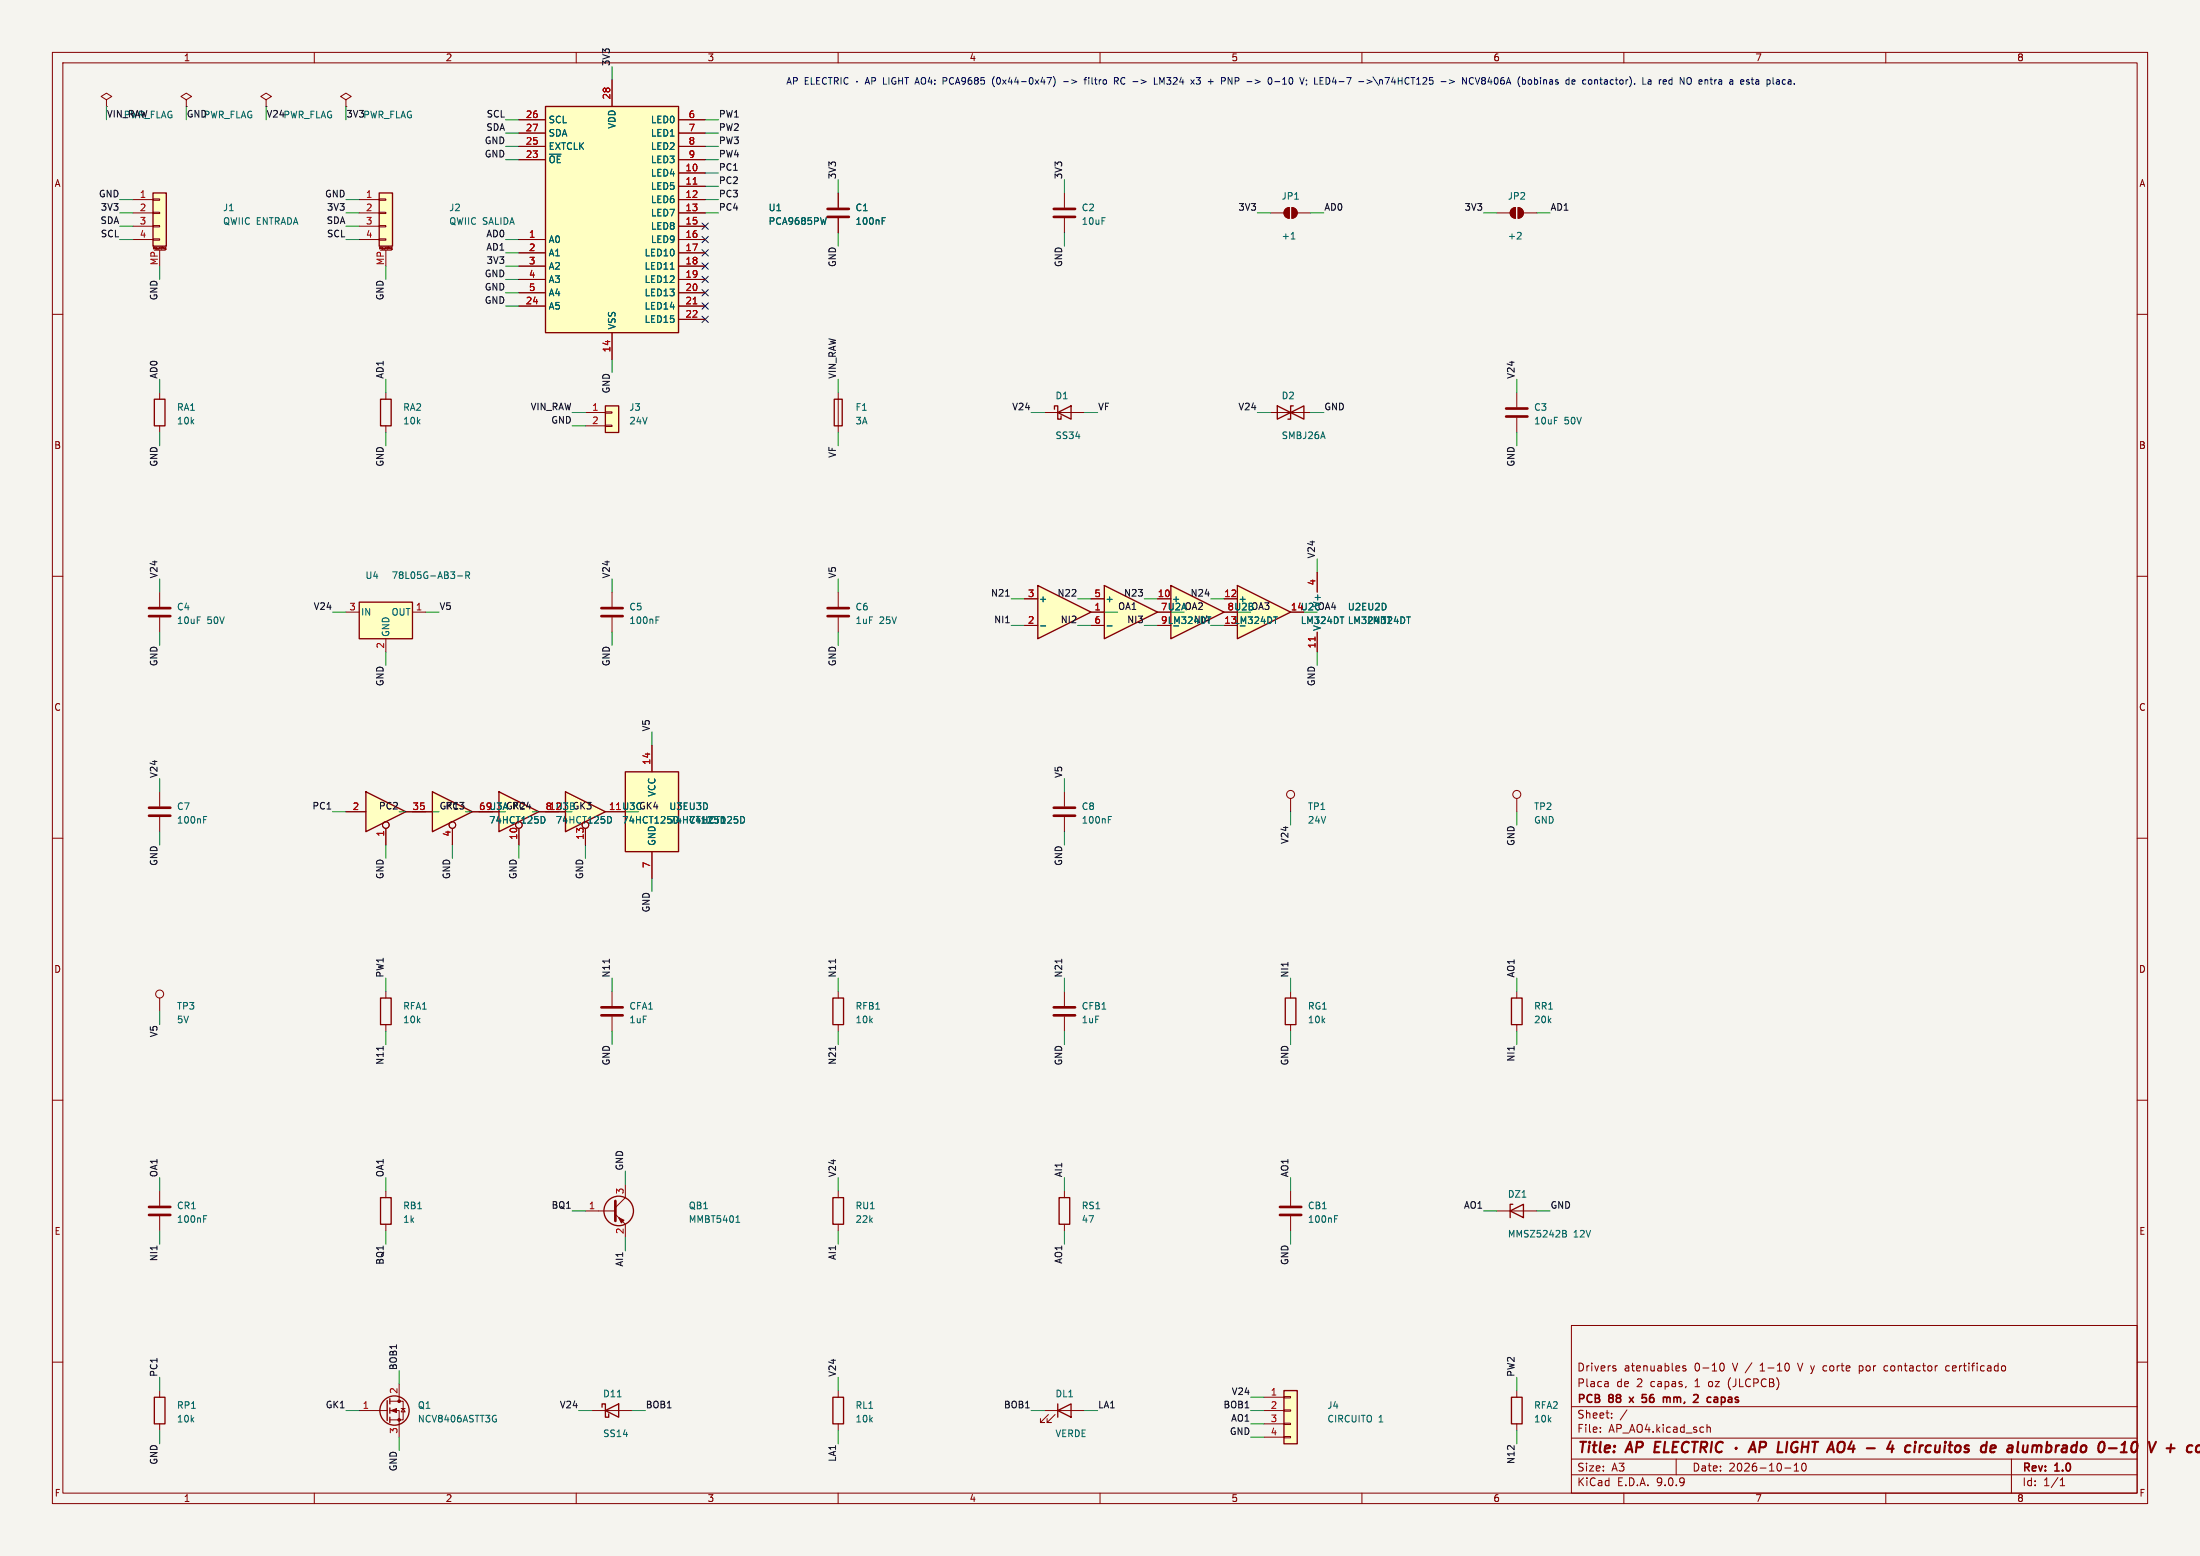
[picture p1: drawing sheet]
<svg xmlns="http://www.w3.org/2000/svg" width="420mm" height="297mm" viewBox="0 0 420 297" stroke-linecap="round" stroke-linejoin="round" font-family="sans-serif">
<path d="M0 0h420v297h-420z" fill="#f5f4ef" stroke="#f5f4ef" stroke-width=".19"/>
<g fill="none" stroke="#840000" stroke-width=".19">
<path d="M10 10h400v277h-400zM12 12h396v273h-396zM60 10v2M110 10v2M160 10v2M210 10v2M260 10v2M310 10v2M360 10v2M10 60h2M408 60h2M10 110h2"/>
<path d="M408 110h2M10 160h2M203.2 151.1v2.8M203.2 156v2.8M408 160h2M289.6 189.2v1.3M289.6 195.6v1.3M10 210h2M408 210h2M246.4 227.3v2.8M246.4 232.2v2.7M285.7 231.1h7.7"/>
<path d="M300 253h108v32h-108zM10 260h2M68.6 269.2h5.3M74.4 267.5h2.6v3.5h-2.6M74.4 269.2h1.8v5.1M76.2 264.2v3.3M76.6 268.9h.7M77 268.9l.3 .6h-.7zM113 269.2h7.6M160 265.4v1.3M160 271.8v1.2M300 278.5h108"/>
<path d="M300 274.5h108M300 268.5h108M305.5 273.2v.2M305.5 272.5v.1M306.8 263.7l.2 .2v.8M307 264.6l-.1 .1M307 264l-.1 .1M307.7 270.5v.2M307.7 269.8v.1M308.1 261.2l.3 .1 .1 .2-.2 .2h-.3M308.1 260.7l.3 .1M310.6 269.1l-1.3 1.9"/>
<path d="M320 278.5v3M321.8 260.8l-.4-.1-.2 .2 .1 .2 .5 .2v.3h-.6M325.9 271.9v1.5M325.9 272.5l.2-.1 .3 .1 .1 .9M328.3 260.8l.1-.5 .3-.1a.8 .8 0 0 1 .5 .7 .8 .8 0 0 1-.5 .8l-.3-.2-.1-.4M341.2 260.2a.94 .94 0 0 1 0 1.5M342.5 279.7l.4-.4v1.5M343.2 260.2l.5 1.5M344.1 279.4l.2-.1a.8 .8 0 0 1 .5 .7 .8 .8 0 0 1-.5 .8l-.2-.2-.2-.4zM354.9 261.6l.5 .1M354.9 260.7v1.5M355.4 260.7l-.5 .1"/>
<path d="M360.2 260.7l-.4 .1-.1 .2v.5l.5 .2M372.2 260.8l-.5-.1-.3 .3 .2 .6h.6M384 278.5v6.5M408 260h2M60 285v2M110 285v2M160 285v2M210 285v2M260 285v2M300 281.5h108M310 285v2M340.7 280.2h1.2"/>
<path d="M342.5 280.8h.9M360 285v2M393.3 283.6h.9M393.3 282.5l.4-.4v1.5"/>
</g>
<g fill="none" stroke="#840000" stroke-width=".4">
<path d="M315.9 276.2h.7M317 275.2h-.9l-.3 2h1M317.9 275.2l-.3 2h1M319.4 276.2h.6M320.4 275.2h-.9l-.3 2h1M322.4 275.4a.88 .88 0 0 0-1 0 .88 .88 0 0 0-.3 .9 .69 .69 0 0 0 .3 .8 .69 .69 0 0 0 .8-.1M323 275.2h1.2M323.6 275.2l-.3 2M324.7 276.3h.8a.55 .55 0 0 0 .4-.5 .55 .55 0 0 0-.3-.6h-.8l-.2 2M325.2 276.3l.5 .9M326.8 275.2l-.2 2M328.9 275.4a.88 .88 0 0 0-1 0 .88 .88 0 0 0-.4 .9 .69 .69 0 0 0 .4 .8 .69 .69 0 0 0 .8-.1"/>
<path d="M331.4 276.3v.2M333.8 277.2l.9-2 .4 2M334.1 276.6h.9M335.9 276.3h.8a.55 .55 0 0 0 .4-.5 .55 .55 0 0 0-.3-.6h-.7l-.3 2M339.6 275.2l-.3 2h1M341.2 275.2l-.2 2M360.9 275.1l-.6 1.4h1.2M361.3 275.9l-.2 1.3M364.7 276a.66 .66 0 0 0-1 .3v.5l.1 .3h.8M368.5 275.9l.1 .1M369.5 275.9l-.1 1.2M383.4 276h.8l-.1 1.2"/>
<path d="M384.2 276.3l-.7 .1a.4 .4 0 0 0-.3 .4 .4 .4 0 0 0 .2 .4l.7-.1M407.2 275.4a.46 .46 0 0 1 .5-.2 .46 .46 0 0 1 .3 .4 1.15 1.15 0 0 1-.8 1.6l-.1-.1a1.54 1.54 0 0 1 .1-1.7zM418.5 276a.66 .66 0 0 0-1 .3v.5l.1 .3h.8M420 275.9a.62 .62 0 0 0-.7 .4v.7a.52 .52 0 0 0 .7 .1M420 277.1h.1"/>
</g>
<path d="M311 266.7l.8 1M311.8 266.7l-.8 1M313.7 266.8h.5M314.2 267.6l-.5 .1M314.3 266.2h-.8v.7M317.8 266.7l.3 .1 .1 .1M318.2 266.9l.2-.2 .4 .1v.1M318.2 266.9v.8M323.3 266.3l.6-.1 .3 .3M327.4 266.7h.3l.2 .2v.8M327.9 267.6l-.5 .1M327.9 267l-.5 .1" fill="none" stroke="#840000" stroke-width=".3"/>
<path d="M201.2 154.2h4M201.2 155.7h4M244.3 230.4h4.1M244.3 231.9h4.1" fill="none" stroke="#840000" stroke-width=".51"/>
<path d="M211.6 156.5h.4M211.6 155.8h.6M254.8 232.7h.4M254.8 232h.6M298.3 234.8l.6 .2 .1 .2-.3 .3M298.3 235.5h.4M298.7 235.5l.3 .2v.3l-.7 .1M94.5 270.9h.3v.4l-.3 .1M94.6 270.1l.1 .1M117.9 266.6h.7" fill="none" stroke="#006464" stroke-width=".19"/>
<g fill="none" stroke="#840000" stroke-width=".25">
<path d="M288.5 190.5h2.1v5.1h-2.1zM288.3 231.1l2.5-1.2v2.5zM288.8 229.9h-.5v2.5M73.9 267.3v3.8M74.4 267v1M74.4 268.7v1M74.4 270.5v1M114.9 268.6v-.6h.7v2.5h.6v-.6M115.6 269.2l2.5-1.2v2.5zM159 266.7h2v5.1h-2z"/>
<circle cx="75.3" cy="269.2" r="2.79"/>
</g>
<g fill="#840000" stroke="#840000" stroke-width=".19">
<path d="M74.7 269.2l1-.3v.7z"/>
<circle cx="76.2" cy="267.5" r=".25"/>
<circle cx="76.2" cy="271" r=".25"/>
</g>
<path d="M245.1 265.4h2.5v10.2h-2.5z" fill="#ffffc2"/>
<path d="M159 228.6h2v5.1h-2zM202.2 228.6h2v5.1h-2zM245.1 265.4h2.5v10.2h-2.5z" fill="none" stroke="#840000" stroke-width=".25"/>
<g fill="none" stroke="#840000" stroke-width=".19">
<path d="M289.6 152.4v2.5M160 227.3v1.3M160 233.7v1.2M203.2 227.3v1.3M203.2 233.7v1.2M241.3 266.7h3.8M241.3 269.2h3.8M241.3 271.8h3.8M241.3 274.3h3.8M245.1 266.6h1.3v.2h-1.3zM245.1 269.1h1.3v.3h-1.3zM245.1 271.7h1.3v.2h-1.3z"/>
<path d="M245.1 274.2h1.3v.2h-1.3z"/>
<circle cx="289.6" cy="151.6" r=".76"/>
</g>
<path d="M223.5 111.8l10.2 5-10.2 5.1z" fill="#ffffc2"/>
<path d="M223.5 111.8l10.2 5-10.2 5.1z" fill="none" stroke="#840000" stroke-width=".25"/>
<path d="M221 114.3h2.5M221 119.4h2.5M233.7 116.8h2.5" fill="none" stroke="#840000" stroke-width=".19"/>
<path d="M236.2 111.8l10.2 5-10.2 5.1z" fill="#ffffc2"/>
<path d="M236.2 111.8l10.2 5-10.2 5.1zM201.9 269.2l2.6-1.2v2.5zM201.9 268v2.5M288.5 266.7h2.1v5.1h-2.1z" fill="none" stroke="#840000" stroke-width=".25"/>
<g fill="none" stroke="#840000" stroke-width=".19">
<path d="M233.7 114.3h2.5M251.5 109.2v3.8M251.5 120.7v3.8M246.4 152.4v2.5M199.4 269.2h7.6M200.2 270l-1.6 1.5h.8h-.8v-.7M201.4 270l-1.5 1.5h.8h-.8v-.7M289.6 265.4v1.3M289.6 271.8v1.2"/>
<circle cx="246.4" cy="151.6" r=".76"/>
</g>
<path d="M251 121.6v.7" fill="none" stroke="#a90000" stroke-width=".19"/>
<path d="M119.4 147.3h10.1v15.3h-10.1z" fill="#ffffc2"/>
<path d="M119.4 147.3h10.1v15.3h-10.1z" fill="none" stroke="#840000" stroke-width=".25"/>
<path d="M124.5 142.2v5.1M124.5 162.6v5" fill="none" stroke="#840000" stroke-width=".19"/>
<path d="M95.2 151.1l7.7 3.8-7.7 3.9z" fill="#ffffc2"/>
<path d="M95.2 151.1l7.7 3.8-7.7 3.9z" fill="none" stroke="#840000" stroke-width=".25"/>
<g fill="none" stroke="#840000" stroke-width=".19">
<path d="M91.4 154.9h3.8M99.1 158.1v3.2M102.9 154.9h3.8"/>
<circle cx="99.1" cy="157.5" r=".63"/>
</g>
<path d="M69.8 151.1l7.7 3.8-7.7 3.9z" fill="#ffffc2"/>
<path d="M69.8 151.1l7.7 3.8-7.7 3.9z" fill="none" stroke="#840000" stroke-width=".25"/>
<g fill="none" stroke="#840000" stroke-width=".19">
<path d="M66 154.9h3.8M73.7 158.1v3.2M77.5 154.9h3.8"/>
<circle cx="73.7" cy="157.5" r=".63"/>
</g>
<path d="M103.6 155.8a.68 .68 0 0 1 .4 .7 .68 .68 0 0 1-.4 .6" fill="none" stroke="#006464" stroke-width=".19"/>
<path d="M82.5 151.1l7.7 3.8-7.7 3.9z" fill="#ffffc2"/>
<path d="M82.5 151.1l7.7 3.8-7.7 3.9z" fill="none" stroke="#840000" stroke-width=".25"/>
<g fill="none" stroke="#840000" stroke-width=".19">
<path d="M116.8 113v2.8M116.8 117.9v2.8M78.7 154.9h3.8M86.4 158.1v3.2M90.2 154.9h3.8"/>
<circle cx="86.4" cy="157.5" r=".63"/>
</g>
<path d="M125.2 118.4h.5M125.2 117.7h.6M116.3 155.8a.68 .68 0 0 1 .4 .7 .68 .68 0 0 1-.4 .6" fill="none" stroke="#006464" stroke-width=".19"/>
<path d="M114.8 116.1h4.1M114.8 117.6h4.1" fill="none" stroke="#840000" stroke-width=".51"/>
<path d="M104.1 20.3h25.4v43.2h-25.4z" fill="#ffffc2"/>
<path d="M104.1 20.3h25.4v43.2h-25.4z" fill="none" stroke="#840000" stroke-width=".25"/>
<g fill="none" stroke="#840000" stroke-width=".19">
<path d="M116.8 15.2v5.1M99.1 22.9h5M99.1 25.4h5M99.1 27.9h5M99.1 30.5h5M129.5 22.9h5.1M129.5 25.4h5.1M129.5 27.9h5.1M129.5 30.5h5.1M129.5 33h5.1M129.5 35.6h5.1M129.5 38.1h5.1"/>
<path d="M99.1 45.7h5M99.1 48.3h5M99.1 50.8h5M99.1 53.3h5M99.1 55.9h5M99.1 58.4h5M129.5 45.7h5.1M129.5 48.3h5.1M129.5 50.8h5.1M129.5 53.3h5.1M129.5 55.9h5.1M129.5 58.4h5.1"/>
<path d="M129.5 40.6h5.1M129.5 43.2h5.1M116.8 63.5v5.1M129.5 61h5.1"/>
</g>
<path d="M132.3 35.1h.7M132.3 58h.7" fill="none" stroke="#a90000" stroke-width=".19"/>
<path d="M128 51.4h.7M157.7 41.5l-.3 1.3" fill="none" stroke="#006464" stroke-width=".19"/>
<path d="M29.2 36.8h2.5v10.2h-2.5z" fill="#ffffc2"/>
<path d="M29.2 36.8h2.5v10.2h-2.5z" fill="none" stroke="#840000" stroke-width=".25"/>
<g fill="none" stroke="#840000" stroke-width=".19">
<path d="M25.4 38.1h3.8M29.2 38h1.3v.2h-1.3zM25.4 40.6h3.8M25.4 43.2h3.8M25.4 45.7h3.8M29.2 40.5h1.3v.3h-1.3zM29.2 43.1h1.3v.2h-1.3zM29.2 45.6h1.3v.2h-1.3zM29.5 47.8h2M30.5 47.8v3M31.5 47.5h.1M31.5 47.4v.1"/>
<path d="M31.5 47.7h.1M31.5 47.3v.1M31.5 47.3h.1M31.6 47.3h.1v.3M31.6 47.3h-.1M31.7 47.6l-.1 .1M31.7 47.5h-.1"/>
</g>
<path d="M68.6 114.9h10.1v7h-10.1z" fill="#ffffc2"/>
<path d="M68.6 114.9h10.1v7h-10.1z" fill="none" stroke="#840000" stroke-width=".25"/>
<g fill="none" stroke="#840000" stroke-width=".19">
<path d="M66 116.8h2.6M78.7 116.8h2.6M73.7 121.9v2.6M30.5 190.5v2.5"/>
<circle cx="30.5" cy="189.7" r=".76"/>
</g>
<path d="M87.4 109.9h.9M88.9 109.8h.6l.1-.2v-.3l-.7-.2v1.3M89.2 109.8l.4 .6" fill="none" stroke="#006464" stroke-width=".19"/>
<path d="M115.6 77.5h2.5v5.1h-2.5z" fill="#ffffc2"/>
<g fill="none" stroke="#840000" stroke-width=".25">
<path d="M115.6 77.5h2.5v5.1h-2.5zM72.6 190.5h2.1v5.1h-2.1zM72.6 228.6h2.1v5.1h-2.1z"/>
<circle cx="118.1" cy="231.1" r="2.82"/>
</g>
<g fill="none" stroke="#840000" stroke-width=".19">
<path d="M50.8 19.1l1-.7-1-.6-1 .6 1 .7v1.2M50.8 20.3h.1M111.8 78.7h3.8M115.6 78.6h1.2v.3h-1.2zM111.8 81.3h3.8M115.6 81.2h1.2v.2h-1.2zM30.5 113v2.8M30.5 117.9v2.8M30.5 151.1v2.8M30.5 156v2.8M73.7 189.2v1.3M73.7 195.6v1.3"/>
<path d="M30.5 227.3v2.8M30.5 232.2v2.7M73.7 227.3v1.3M73.7 233.7v1.2M111.8 231.1h5.7M117.5 231.8l1.9 1.9v2.5M119.4 226.1v2.5l-1.9 1.9"/>
</g>
<path d="M28.4 116.1h4.1M28.4 117.6h4.1M28.4 154.2h4.1M28.4 155.7h4.1M28.4 230.4h4.1M28.4 231.9h4.1M117.5 229.2v3.8" fill="none" stroke="#840000" stroke-width=".51"/>
<path d="M38.9 156.5h.4M38.9 155.8h.6M38.9 232.7h.4M38.9 232h.6M140.5 233.3h.7M140.7 232.2l.2-.2v1.3" fill="none" stroke="#006464" stroke-width=".19"/>
<path d="M118.1 232.4l1 .5-.5 .5z" fill="#840000" stroke="#840000" stroke-width=".19"/>
<path d="M72.4 36.8h2.5v10.2h-2.5z" fill="#ffffc2"/>
<path d="M72.4 36.8h2.5v10.2h-2.5zM29.5 76.2h2v5.1h-2zM72.6 76.2h2.1v5.1h-2.1z" fill="none" stroke="#840000" stroke-width=".25"/>
<g fill="none" stroke="#840000" stroke-width=".19">
<path d="M20.3 19.1l1-.7-1-.6-1 .6 1 .7v1.2M35.6 19.1l1-.7-1-.6-1.1 .6 1.1 .7v1.2M66 19.1l1.1-.7-1.1-.6-1 .6 1 .7v1.2M20.3 20.3h.1M35.6 20.3h.1M66 20.3h.1M68.6 38.1h3.8M72.4 38h1.3v.2h-1.3zM68.6 40.6h3.8M68.6 43.2h3.8M68.6 45.7h3.8M72.4 40.5h1.3v.3h-1.3z"/>
<path d="M72.4 43.1h1.3v.2h-1.3zM72.4 45.6h1.3v.2h-1.3zM72.6 47.8h2.1M73.7 47.8v3M74.7 47.7h.1M74.8 47.3l-.1 .1 .1 .1M74.8 47.3h.1M74.8 47.6v.1M74.8 47.3v.3M74.8 47.5h.1M30.5 74.9v1.3M73.7 74.9v1.3"/>
<path d="M30.5 81.3v1.3M73.7 81.3v1.3M116.8 189.2v2.8M116.8 194.1v2.8"/>
</g>
<path d="M114.8 192.3h4.1M114.8 193.8h4.1" fill="none" stroke="#840000" stroke-width=".51"/>
<path d="M107.9 151.1l7.7 3.8-7.7 3.9z" fill="#ffffc2"/>
<path d="M159.3 76.2h1.5v5.1h-1.5zM201.3 78.1v-.6h.6v2.5h.7v-.6M201.9 78.7l2.6-1.2v2.5zM243.8 77.5v2.5l5.1-2.5v2.5zM246.9 77.5h-.5v2.5h-.5M107.9 151.1l7.7 3.8-7.7 3.9zM159 190.5h2v5.1h-2z" fill="none" stroke="#840000" stroke-width=".25"/>
<g fill="none" stroke="#840000" stroke-width=".19">
<path d="M160 36.8v2.8M160 41.7v2.8M160 74.9v7.7M199.4 78.7h7.6M242.6 78.7h7.6M289.6 74.9v2.8M289.6 79.8v2.8M160 113v2.8M160 117.9v2.8M104.1 154.9h3.8M111.8 158.1v3.2M115.6 154.9h3.8"/>
<path d="M160 189.2v1.3M160 195.6v1.3M203.2 189.2v2.8M203.2 194.1v2.8"/>
<circle cx="111.8" cy="157.5" r=".63"/>
</g>
<path d="M168.4 42.2h.4M168.4 41.5h.6M141.7 155.8a.68 .68 0 0 1 .4 .7 .68 .68 0 0 1-.4 .6" fill="none" stroke="#006464" stroke-width=".19"/>
<path d="M158 39.9h4.1M158 41.4h4.1M287.5 78h4.1M287.5 79.5h4.1M158 116.1h4.1M158 117.6h4.1M201.2 192.3h4M201.2 193.8h4" fill="none" stroke="#840000" stroke-width=".51"/>
<path d="M198.1 111.8l10.2 5-10.2 5.1z" fill="#ffffc2"/>
<path d="M198.1 111.8l10.2 5-10.2 5.1zM245.4 190.5h2v5.1h-2z" fill="none" stroke="#840000" stroke-width=".25"/>
<g fill="none" stroke="#840000" stroke-width=".19">
<path d="M245.4 39.9l.7-.3v2.1a1.02 1.02 0 0 1-.9-.7 1.02 1.02 0 0 1 .2-1.1zM246.6 39.6a1.02 1.02 0 0 1 1 1 1.02 1.02 0 0 1-1 1.1zM288.6 39.9l.7-.3v2.1a1.02 1.02 0 0 1-.9-.7 1.02 1.02 0 0 1 .2-1.1zM289.8 39.6a1.02 1.02 0 0 1 1 1 1.02 1.02 0 0 1-1 1.1zM242.6 40.6h2.5M247.6 40.6h2.6M285.7 40.6h2.6M290.8 40.6h2.6M195.6 114.3h2.5M195.6 119.4h2.5M208.3 116.8h2.5M246.4 189.2v1.3"/>
<path d="M246.4 195.6v1.3"/>
</g>
<path d="M246.5 45.6h.7M290.3 44.4l.1 .2-.1 .3-.7 .7h.8M198.6 119.5h1" fill="none" stroke="#006464" stroke-width=".19"/>
<g fill="#840000" stroke="#840000" stroke-width=".19">
<path d="M245.4 39.9l.7-.3v2.1a1.02 1.02 0 0 1-.9-.7 1.02 1.02 0 0 1 .2-1.1z"/>
<path d="M246.6 39.6a1.02 1.02 0 0 1 1 1 1.02 1.02 0 0 1-1 1.1z"/>
<path d="M288.6 39.9l.7-.3v2.1a1.02 1.02 0 0 1-.9-.7 1.02 1.02 0 0 1 .2-1.1z"/>
<path d="M289.8 39.6a1.02 1.02 0 0 1 1 1 1.02 1.02 0 0 1-1 1.1z"/>
</g>
<path d="M210.8 111.8l10.2 5-10.2 5.1z" fill="#ffffc2"/>
<path d="M210.8 111.8l10.2 5-10.2 5.1zM29.5 266.7h2v5.1h-2z" fill="none" stroke="#840000" stroke-width=".25"/>
<g fill="none" stroke="#840000" stroke-width=".19">
<path d="M116.8 15.2v5.1M99.1 22.9h5M99.1 25.4h5M99.1 27.9h5M99.1 30.5h5M129.5 22.9h5.1M129.5 25.4h5.1M129.5 27.9h5.1M129.5 30.5h5.1M129.5 33h5.1M129.5 35.6h5.1M129.5 38.1h5.1"/>
<path d="M160 36.8v2.8M203.2 36.8v2.8M99.1 45.7h5M99.1 48.3h5M99.1 50.8h5M99.1 53.3h5M99.1 55.9h5M99.1 58.4h5M129.5 45.7h5.1M129.5 48.3h5.1M129.5 50.8h5.1M129.5 53.3h5.1"/>
<path d="M129.5 55.9h5.1M129.5 58.4h5.1M129.5 40.6h5.1M129.5 43.2h5.1M160 41.7v2.8M203.2 41.7v2.8M116.8 63.5v5.1M129.5 61h5.1M195.6 114.3h2.5M195.6 119.4h2.5M208.3 114.3h2.5M208.3 119.4h2.5"/>
<path d="M208.3 116.8h2.5M221 114.3h2.5M221 119.4h2.5M221 116.8h2.5M233.7 114.3h2.5M233.7 116.8h2.5M251.5 109.2v3.8M251.5 120.7v3.8M66 154.9h3.8M73.7 158.1v3.2M77.5 154.9h5M86.4 158.1v3.2"/>
<path d="M90.2 154.9h5M99.1 158.1v3.2M102.9 154.9h5M111.8 158.1v3.2M115.6 154.9h3.8M124.5 142.2v5.1M124.5 162.6v5M30.5 265.4v1.3M30.5 271.8v1.2"/>
<circle cx="73.7" cy="157.5" r=".63"/>
<circle cx="86.4" cy="157.5" r=".63"/>
<circle cx="99.1" cy="157.5" r=".63"/>
<circle cx="111.8" cy="157.5" r=".63"/>
</g>
<path d="M128 51.4h.7M157.7 41.5l-.3 1.3M168.4 42.2h.4M168.4 41.5h.6M198.6 119.5h1M211.3 119.5h1M103.6 155.8a.68 .68 0 0 1 .4 .7 .68 .68 0 0 1-.4 .6M116.3 155.8a.68 .68 0 0 1 .4 .7 .68 .68 0 0 1-.4 .6M141.7 155.8a.68 .68 0 0 1 .4 .7 .68 .68 0 0 1-.4 .6" fill="none" stroke="#006464" stroke-width=".19"/>
<path d="M201.2 39.9h4M201.2 41.4h4" fill="none" stroke="#840000" stroke-width=".51"/>
<path d="M192 113.8h.7M100.8 153.1l-.3 .9h.8M101.1 153.6v.8M73.1 199.7v.8M116.3 183.1v.7M159.5 183.1v.7M159.5 199.7v.8M202.7 183.1v.7" fill="none" stroke="#0f0f0f" stroke-width=".19"/>
<g fill="none" stroke="#009600" stroke-width=".19">
<path d="M116.8 12.7v2.5M20.3 20.3v2.6M22.9 38.1h2.5M35.6 20.3v2.6M50.8 20.3v2.6M66 38.1h2.6M66 20.3v2.6M96.5 30.5h2.6M96.5 27.9h2.6M96.5 25.4h2.6M96.5 22.9h2.6M134.6 38.1h2.6"/>
<path d="M134.6 30.5h2.6M134.6 27.9h2.6M134.6 25.4h2.6M134.6 22.9h2.6M134.6 35.6h2.6M134.6 33h2.6M160 34.3v2.5M203.2 34.3v2.5M22.9 45.7h2.5M22.9 43.2h2.5M22.9 40.6h2.5M30.5 50.8v2.5"/>
<path d="M66 45.7h2.6M66 43.2h2.6M66 40.6h2.6M73.7 50.8v2.5M96.5 45.7h2.6M96.5 53.3h2.6M96.5 58.4h2.6M96.5 48.3h2.6M96.5 55.9h2.6M96.5 50.8h2.6M134.6 40.6h2.6M160 44.5v2.5"/>
<path d="M203.2 44.5v2.5M240 40.6h2.6M250.2 40.6h2.5M283.2 40.6h2.5M293.4 40.6h2.5M30.5 72.4v2.5M73.7 72.4v2.5M109.2 78.7h2.6M116.8 68.6v2.5M160 72.4v2.5M196.8 78.7h2.6M207 78.7h2.5"/>
<path d="M240 78.7h2.6M250.2 78.7h2.5M289.6 72.4v2.5M30.5 82.6v2.5M73.7 82.6v2.5M109.2 81.3h2.6M160 82.6v2.5M289.6 82.6v2.5M30.5 110.5v2.5M63.5 116.8h2.5M81.3 116.8h2.5M116.8 110.5v2.5"/>
<path d="M160 110.5v2.5M193 114.3h2.6M193 119.4h2.6M205.7 114.3h2.6M205.7 119.4h2.6M210.8 116.8h2.6M218.4 114.3h2.6M218.4 119.4h2.6M231.1 114.3h2.6M231.1 119.4h2.6M251.5 106.7v2.5M30.5 120.7v2.5"/>
<path d="M73.7 124.5v2.5M116.8 120.7v2.5M124.5 139.7v2.5M160 120.7v2.5M251.5 124.5v2.5M30.5 148.6v2.5M30.5 158.8v2.5M63.5 154.9h2.5M76.2 154.9h2.5M81.3 154.9h2.5M88.9 154.9h2.5M101.6 154.9h2.5"/>
<path d="M203.2 148.6v2.5M203.2 158.8v2.5M246.4 154.9v2.6M289.6 154.9v2.6M73.7 161.3v2.5M86.4 161.3v2.5M99.1 161.3v2.5M111.8 161.3v2.5M124.5 167.6v2.6M30.5 193v2.6M73.7 186.7v2.5M73.7 196.9v2.5"/>
<path d="M116.8 186.7v2.5M116.8 196.9v2.5M160 186.7v2.5M160 196.9v2.5M203.2 186.7v2.5M203.2 196.9v2.5M246.4 186.7v2.5M246.4 196.9v2.5M289.6 186.7v2.5M289.6 196.9v2.5M30.5 224.8v2.5M30.5 234.9v2.6"/>
<path d="M73.7 224.8v2.5M73.7 234.9v2.6M109.2 231.1h2.6M119.4 223.5v2.6M119.4 236.2v2.6M160 224.8v2.5M160 234.9v2.6M203.2 224.8v2.5M203.2 234.9v2.6M246.4 224.8v2.5M246.4 234.9v2.6M283.2 231.1h2.5"/>
<path d="M293.4 231.1h2.5M30.5 262.9v2.5M30.5 273v2.6M66 269.2h2.6M76.2 261.6v2.6M76.2 274.3v2.6M110.5 269.2h2.5M120.6 269.2h2.6M160 262.9v2.5M160 273v2.6M196.8 269.2h2.6M207 269.2h2.5"/>
<path d="M238.8 274.3h2.5M238.8 271.8h2.5M238.8 269.2h2.5M238.8 266.7h2.5M289.6 262.9v2.5M289.6 273v2.6"/>
</g>
<g fill="none" stroke="#000084" stroke-width=".19">
<path d="M134 45.1l1.2 1.2M134 47.7l1.2 1.2M134 50.2l1.2 1.2M134 52.7l1.2 1.2M134 42.6l1.2 1.2M134 55.3l1.2 1.2M134 57.8l1.2 1.2M135.2 45.1l-1.2 1.2M135.2 47.7l-1.2 1.2M135.2 50.2l-1.2 1.2M135.2 52.7l-1.2 1.2M135.2 42.6l-1.2 1.2"/>
<path d="M135.2 55.3l-1.2 1.2M135.2 57.8l-1.2 1.2M134 60.4l1.2 1.2M135.2 60.4l-1.2 1.2"/>
</g>
<g fill="none" stroke="#0000c2" stroke-width=".19">
<path d="M150.2 16.1l.4-1.3 .5 1.3M150.3 15.7h.6M151.5 15.5l.6-.1 .1-.2v-.3l-.7-.1v1.3M153.7 15.4h.5M154.3 14.8h-.6v1.3h.6M154.9 14.8v1.3h.6M155.9 15.4h.4M156.5 14.8h-.6v1.3h.6M157.8 14.9a.6 .6 0 0 0-.9 .4 .6 .6 0 0 0 .6 .8l.3-.1M158.1 14.8h.8M158.5 14.8v1.3M159.3 15.5l.6-.1 .1-.2v-.3l-.7-.1v1.3"/>
<path d="M159.6 15.5l.4 .6M160.6 14.8v1.3M161.9 14.9a.6 .6 0 0 0-.8 .4 .6 .6 0 0 0 .6 .8l.2-.1M163.6 15.5v.1M165.2 16.1l.4-1.3 .4 1.3M165.3 15.7h.6M166.4 15.5l.6-.1 .2-.2-.1-.3-.7-.1v1.3M168.7 14.8v1.3h.6M169.7 14.8v1.3M171 14.9a.59 .59 0 0 0-.8 .5 .59 .59 0 0 0 .8 .6v-.5h-.2M171.6 15.4h.7M171.6 14.8v1.3"/>
<path d="M172.3 14.8v1.3M172.7 14.8h.7M173.1 14.8v1.3M174.7 16.1l.4-1.3 .4 1.3M174.8 15.7h.6M175.9 15l.3-.2a.43 .43 0 0 1 .5 .4v.4a.42 .42 0 0 1-.4 .5 .42 .42 0 0 1-.4-.5zM177.5 14.7l-.3 .9h.8M177.8 15.2v.9M178.5 16v.1M178.5 15.3v.1M180 15.5h.5M180.5 14.8h-.5v1.3"/>
<path d="M189.8 14.6a1.46 1.46 0 0 0 0 2M199.9 14.8h.8l-.5 1.3M201.1 14.6a1.46 1.46 0 0 1 0 2M203 15.6h1M206.9 15.2h.5M207.4 14.8l-.3 .2v1.1M207.9 14.8v.1M207.9 15.2v.9M212.8 15.5l.6-.1 .1-.2-.1-.3-.6-.1v1.3M213.1 15.5l.4 .6M220.4 14.8v1.3h.6M222.2 14.8l-.4 .9-.4-.9v1.3"/>
<path d="M228.4 14.8h.7l-.4 .5h.3l.1 .2M229.1 15.8l-.2 .3-.5-.1M233.9 14.9l-.7-.1v1.3M235.2 14.8v1.3l-.7-1.3v1.3M239.6 15.2l1 .4-1 .4M242.1 15l.3-.2 .3 .2M243.4 15.6h.9M249.4 15.3v.1M249.5 16l-.2 .3M251 14.8v1.3h.6M261 15.2l.9 .4-.9 .4M262.1 14.7l1.1 1.6"/>
<path d="M275.1 15.6h1M276.7 15.2l.9 .4-.9 .4M279.9 14.8v1.3l-.7-1.3v1.3M281.3 14.9l-.4-.1-.3 .2M281.3 16l-.3 .1M281.6 14.8l.5 1.3 .4-1.3M292.9 15.3l.4-.1 .2 .3-.1 .5h-.5M292.9 14.8v1.3M302.7 15.3l-.3-.1-.3 .3 .2 .5h.4M306.4 15.2l-.1 .1M306.4 15.6l-.2 .2 .2 .3M316.8 15.2v.9"/>
<path d="M317.1 15.2l-.3 .3M318 15.3l-.3-.1-.2 .2 .1 .6h.4M318.1 15.5l-.6 .1M320.8 14.8l.7 1.3M324.9 15.3v.2l-.6 .1M325.5 15.2v.9M325.7 15.2l-.2 .1M334.3 15.2h.5M334.5 14.8v1.1l.3 .2M335.6 15.2l-.4 .1M335.6 15.6h-.3l-.1 .2v.2l.4 .1M337.5 15.2l.3 .1"/>
<path d="M337.8 16l-.3 .1M342.5 16v.1"/>
</g>
<path d="M132.3 35.1h.7M132.3 58h.7M251 121.6v.7" fill="none" stroke="#a90000" stroke-width=".19"/>
<g font-size="2.8" fill="#840000">
<text x="301" y="277.9">Title:</text>
<text x="310.6" y="277.9">AP</text>
<text x="342.6" y="277.9">LIGHT AO4</text>
<text x="366" y="277.9">4</text>
<text x="370.2" y="277.9">circuitos</text>
<text x="385.5" y="277.9">de</text>
<text x="391.3" y="277.9">alumbrado</text>
<text x="409.4" y="277.9">0-10</text>
</g>
<g font-size="2.1" fill="#840000">
<text x="301" y="262">Drivers</text>
<text x="310" y="262">atenuables</text>
<text x="323.5" y="262">0-10</text>
<text x="331" y="262">V /</text>
<text x="336.4" y="262">1-10</text>
<text x="343.9" y="262">V y corte</text>
<text x="355.9" y="262">por</text>
<text x="360.8" y="262">contactor</text>
<text x="372.8" y="262">certificado</text>
<text x="301" y="268.2">PCB</text>
<text x="301" y="265">Placa</text>
<text x="307.2" y="268.2">88</text>
<text x="308.6" y="265">de</text>
<text x="311.8" y="268.2">x</text>
<text x="312.5" y="265">2</text>
<text x="314.8" y="268.2">56</text>
<text x="315.2" y="265">capas,</text>
<text x="319.4" y="268.2">mm,</text>
<text x="323.8" y="265">1</text>
<text x="325.8" y="268.2">2</text>
<text x="326.6" y="265">oz</text>
<text x="329" y="268.2">capas</text>
<text x="330.4" y="265">(JLCPCB)</text>
<text x="301" y="273.7">File:</text>
<text x="301" y="271">Sheet:</text>
<text x="307.1" y="273.7">AP_AO4.kicad_sch</text>
<text x="301" y="281.1">Size:</text>
<text x="307.6" y="281.1">A3</text>
<text x="323" y="281.1">Date:</text>
<text x="330" y="281.1">2026-10-10</text>
<text x="386" y="281.3">Rev:</text>
<text x="392.4" y="281.3">1.0</text>
<text x="301" y="283.9">KiCad</text>
<text x="308.7" y="283.9">E.D.A.</text>
<text x="316.3" y="283.9">9.0.9</text>
<text x="386" y="283.9">Id:</text>
<text x="390.1" y="283.9">1/1</text>
</g>
<g font-size="1.8" fill="#840000">
<text x="35" y="11.9">1</text>
<text x="85" y="11.9">2</text>
<text x="135" y="11.9">3</text>
<text x="185" y="11.9">4</text>
<text x="235" y="11.9">5</text>
<text x="285" y="11.9">6</text>
<text x="335" y="11.9">7</text>
<text x="385" y="11.9">8</text>
<text x="10.3" y="35.9">A</text>
<text x="408.3" y="35.9">A</text>
<text x="10.3" y="85.9">B</text>
<text x="408.2" y="85.9">B</text>
<text x="10.3" y="135.9">C</text>
<text x="408.2" y="135.9">C</text>
<text x="10.3" y="185.9">D</text>
<text x="408.2" y="185.9">D</text>
<text x="10.3" y="235.9">E</text>
<text x="408.3" y="235.9">E</text>
<text x="10.3" y="285.9">F</text>
<text x="35" y="286.9">1</text>
<text x="85" y="286.9">2</text>
<text x="135" y="286.9">3</text>
<text x="185" y="286.9">4</text>
<text x="235" y="286.9">5</text>
<text x="285" y="286.9">6</text>
<text x="335" y="286.9">7</text>
<text x="385" y="286.9">8</text>
<text x="408.3" y="285.9">F</text>
</g>
<g font-size="1.8" fill="#0f0f0f">
<text x="116.5" y="12.7" transform="rotate(-90 116.5 12.7)">3V3</text>
<text x="20.3" y="22.5">VIN_RAW</text>
<text x="35.6" y="22.5">GNDPWR_FLAG</text>
<text x="50.8" y="22.5">V24PWR_FLAG</text>
<text x="66" y="22.5">3V3PWR_FLAG</text>
<text x="92.8" y="22.5">SCL</text>
<text x="137.2" y="22.5">PW1</text>
<text x="92.4" y="27.6">GND</text>
<text x="92.7" y="25.1">SDA</text>
<text x="137.2" y="27.6">PW3</text>
<text x="137.2" y="25.1">PW2</text>
<text x="92.4" y="30.1">GND</text>
<text x="137.2" y="35.2">PC2</text>
<text x="137.2" y="32.7">PC1</text>
<text x="137.2" y="30.1">PW4</text>
<text x="159.7" y="34.3" transform="rotate(-90 159.7 34.3)">3V3</text>
<text x="202.9" y="34.3" transform="rotate(-90 202.9 34.3)">3V3</text>
<text x="18.8" y="37.8">GND</text>
<text x="19.1" y="40.3">3V3</text>
<text x="62" y="37.8">GND</text>
<text x="62.3" y="40.3">3V3</text>
<text x="137.2" y="40.3">PC4</text>
<text x="137.2" y="37.8">PC3</text>
<text x="236.3" y="40.3">3V3</text>
<text x="252.7" y="40.3">AD0</text>
<text x="279.5" y="40.3">3V3</text>
<text x="295.9" y="40.3">AD1</text>
<text x="19.1" y="42.8">SDA</text>
<text x="19.1" y="45.4">SCL</text>
<text x="62.3" y="42.8">SDA</text>
<text x="62.3" y="45.4">SCL</text>
<text x="92.7" y="47.9">AD1</text>
<text x="92.7" y="45.4">AD0</text>
<text x="92.4" y="53">GND</text>
<text x="92.8" y="50.5">3V3</text>
<text x="159.7" y="51.1" transform="rotate(-90 159.7 51.1)">GND</text>
<text x="202.9" y="51.1" transform="rotate(-90 202.9 51.1)">GND</text>
<text x="30.1" y="57.4" transform="rotate(-90 30.1 57.4)">GND</text>
<text x="73.3" y="57.4" transform="rotate(-90 73.3 57.4)">GND</text>
<text x="92.4" y="55.5">GND</text>
<text x="92.4" y="58.1">GND</text>
<text x="30.1" y="72.4" transform="rotate(-90 30.1 72.4)">AD0</text>
<text x="73.3" y="72.4" transform="rotate(-90 73.3 72.4)">AD1</text>
<text x="116.5" y="75.2" transform="rotate(-90 116.5 75.2)">GND</text>
<text x="159.7" y="72.4" transform="rotate(-90 159.7 72.4)">VIN_RAW</text>
<text x="289.2" y="72.4" transform="rotate(-90 289.2 72.4)">V24</text>
<text x="101.2" y="78.4">VIN_RAW</text>
<text x="105.1" y="80.9">GND</text>
<text x="193.1" y="78.4">V24</text>
<text x="209.5" y="78.4">VF</text>
<text x="236.3" y="78.4">V24</text>
<text x="252.7" y="78.4">GND</text>
<text x="30.1" y="89.2" transform="rotate(-90 30.1 89.2)">GND</text>
<text x="73.3" y="89.2" transform="rotate(-90 73.3 89.2)">GND</text>
<text x="159.7" y="87.5" transform="rotate(-90 159.7 87.5)">VF</text>
<text x="289.2" y="89.2" transform="rotate(-90 289.2 89.2)">GND</text>
<text x="251.1" y="106.7" transform="rotate(-90 251.1 106.7)">V24</text>
<text x="30.1" y="110.5" transform="rotate(-90 30.1 110.5)">V24</text>
<text x="116.5" y="110.5" transform="rotate(-90 116.5 110.5)">V24</text>
<text x="159.7" y="110.5" transform="rotate(-90 159.7 110.5)">V5</text>
<text x="189.1" y="114">N21</text>
<text x="201.8" y="114">N22</text>
<text x="214.5" y="114">N23</text>
<text x="227.2" y="114">N24</text>
<text x="59.8" y="116.5">V24</text>
<text x="83.8" y="116.5">V5</text>
<text x="189.7" y="119">NI1</text>
<text x="202.4" y="119">NI2</text>
<text x="213.4" y="116.5">OA1</text>
<text x="215.1" y="119">NI3</text>
<text x="221.5" y="116.6">7 U2AOA2</text>
<text x="234.2" y="116.6">8 U2BOA3</text>
<text x="246.3" y="116.6">14U2COA4</text>
<text x="30.1" y="127.3" transform="rotate(-90 30.1 127.3)">GND</text>
<text x="73.3" y="131.1" transform="rotate(-90 73.3 131.1)">GND</text>
<text x="116.5" y="127.3" transform="rotate(-90 116.5 127.3)">GND</text>
<text x="159.7" y="127.3" transform="rotate(-90 159.7 127.3)">GND</text>
<text x="251.1" y="131.1" transform="rotate(-90 251.1 131.1)">GND</text>
<text x="124.1" y="139.7" transform="rotate(-90 124.1 139.7)">V5</text>
<text x="30.1" y="148.6" transform="rotate(-90 30.1 148.6)">V24</text>
<text x="202.9" y="148.6" transform="rotate(-90 202.9 148.6)">V5</text>
<text x="59.5" y="154.6">PC1</text>
<text x="72.2" y="154.6">PC2</text>
<text x="83.8" y="154.6">GK1</text>
<text x="84.9" y="154.6">PC3</text>
<text x="104.1" y="154.7">812U3BGK3</text>
<text x="116.2" y="154.7">11 U3CGK4</text>
<text x="246" y="161.2" transform="rotate(-90 246 161.2)">V24</text>
<text x="289.2" y="161.6" transform="rotate(-90 289.2 161.6)">GND</text>
<text x="30.1" y="165.4" transform="rotate(-90 30.1 165.4)">GND</text>
<text x="73.3" y="167.9" transform="rotate(-90 73.3 167.9)">GND</text>
<text x="86" y="167.9" transform="rotate(-90 86 167.9)">GND</text>
<text x="98.7" y="167.9" transform="rotate(-90 98.7 167.9)">GND</text>
<text x="111.4" y="167.9" transform="rotate(-90 111.4 167.9)">GND</text>
<text x="202.9" y="165.4" transform="rotate(-90 202.9 165.4)">GND</text>
<text x="124.1" y="174.3" transform="rotate(-90 124.1 174.3)">GND</text>
<text x="73.3" y="186.7" transform="rotate(-90 73.3 186.7)">PW1</text>
<text x="116.5" y="186.7" transform="rotate(-90 116.5 186.7)">N11</text>
<text x="159.7" y="186.7" transform="rotate(-90 159.7 186.7)">N11</text>
<text x="202.9" y="186.7" transform="rotate(-90 202.9 186.7)">N21</text>
<text x="246" y="186.7" transform="rotate(-90 246 186.7)">NI1</text>
<text x="289.2" y="186.7" transform="rotate(-90 289.2 186.7)">AO1</text>
<text x="30.1" y="198.1" transform="rotate(-90 30.1 198.1)">V5</text>
<text x="73.3" y="203.3" transform="rotate(-90 73.3 203.3)">N11</text>
<text x="116.5" y="203.5" transform="rotate(-90 116.5 203.5)">GND</text>
<text x="159.7" y="203.3" transform="rotate(-90 159.7 203.3)">N21</text>
<text x="202.9" y="203.5" transform="rotate(-90 202.9 203.5)">GND</text>
<text x="246" y="203.5" transform="rotate(-90 246 203.5)">GND</text>
<text x="289.2" y="202.7" transform="rotate(-90 289.2 202.7)">NI1</text>
<text x="30.1" y="224.8" transform="rotate(-90 30.1 224.8)">OA1</text>
<text x="73.3" y="224.8" transform="rotate(-90 73.3 224.8)">OA1</text>
<text x="119" y="223.5" transform="rotate(-90 119 223.5)">GND</text>
<text x="159.7" y="224.8" transform="rotate(-90 159.7 224.8)">V24</text>
<text x="202.9" y="224.8" transform="rotate(-90 202.9 224.8)">AI1</text>
<text x="246" y="224.8" transform="rotate(-90 246 224.8)">AO1</text>
<text x="105.2" y="230.8">BQ1</text>
<text x="279.4" y="230.8">AO1</text>
<text x="295.9" y="230.8">GND</text>
<text x="30.1" y="240.8" transform="rotate(-90 30.1 240.8)">NI1</text>
<text x="73.3" y="241.5" transform="rotate(-90 73.3 241.5)">BQ1</text>
<text x="119" y="241.9" transform="rotate(-90 119 241.9)">AI1</text>
<text x="159.7" y="240.6" transform="rotate(-90 159.7 240.6)">AI1</text>
<text x="202.9" y="241.3" transform="rotate(-90 202.9 241.3)">AO1</text>
<text x="246" y="241.6" transform="rotate(-90 246 241.6)">GND</text>
<text x="30.1" y="262.9" transform="rotate(-90 30.1 262.9)">PC1</text>
<text x="75.9" y="261.6" transform="rotate(-90 75.9 261.6)">BOB1</text>
<text x="159.7" y="262.9" transform="rotate(-90 159.7 262.9)">V24</text>
<text x="289.2" y="262.9" transform="rotate(-90 289.2 262.9)">PW2</text>
<text x="62.1" y="268.9">GK1</text>
<text x="106.8" y="268.9">V24</text>
<text x="123.2" y="268.9">BOB1</text>
<text x="191.6" y="268.9">BOB1</text>
<text x="209.5" y="268.9">LA1</text>
<text x="233.5" y="268.9">BOB1</text>
<text x="235" y="266.4">V24</text>
<text x="234.7" y="274">GND</text>
<text x="234.9" y="271.4">AO1</text>
<text x="30.1" y="279.7" transform="rotate(-90 30.1 279.7)">GND</text>
<text x="75.9" y="280.9" transform="rotate(-90 75.9 280.9)">GND</text>
<text x="159.7" y="279.1" transform="rotate(-90 159.7 279.1)">LA1</text>
<text x="289.2" y="279.5" transform="rotate(-90 289.2 279.5)">N12</text>
</g>
<g font-size="1.8" fill="#0000c2">
<text x="180.9" y="16.5">PCA9685</text>
<text x="190.5" y="16.5">(0x44-0x47)</text>
<text x="204.2" y="16.5">-&gt;</text>
<text x="208.6" y="16.5">filtro</text>
<text x="214.4" y="16.5">RC -&gt;</text>
<text x="222.4" y="16.5">LM324</text>
<text x="229.7" y="16.5">x3</text>
<text x="233.1" y="16.5">+</text>
<text x="235.8" y="16.5">PNP</text>
<text x="240.9" y="16.5">-&gt;</text>
<text x="245.2" y="16.5">0-10</text>
<text x="251.6" y="16.5">V; LED4-7</text>
<text x="263" y="16.5">-&gt;\n74HCT125</text>
<text x="279" y="16.5">-&gt;</text>
<text x="283.3" y="16.5">NCV8406A</text>
<text x="294.1" y="16.5">(bobinas</text>
<text x="303.5" y="16.5">de</text>
<text x="306.9" y="16.5">contactor).</text>
<text x="318.5" y="16.5">La</text>
<text x="321.9" y="16.5">red</text>
<text x="326" y="16.5">NO entra</text>
<text x="336" y="16.5">a</text>
<text x="338.3" y="16.5">esta</text>
</g>
<g font-size="1.8" fill="#006464">
<text x="23.5" y="22.8">PWR_FLAG</text>
<text x="104.6" y="23.7">SCL</text>
<text x="124.2" y="23.7">LED0</text>
<text x="104.6" y="26.3">SDA</text>
<text x="104.6" y="28.8">EXTCLK</text>
<text x="117.7" y="24.7" transform="rotate(-90 117.7 24.7)">VDD</text>
<text x="124.2" y="26.3">LED1</text>
<text x="124.2" y="28.8">LED2</text>
<text x="104.6" y="31.3">~{OE}</text>
<text x="124.2" y="31.3">LED3</text>
<text x="124.2" y="33.9">LED4</text>
<text x="42.5" y="40.5">J1</text>
<text x="85.7" y="40.5">J2</text>
<text x="124.2" y="36.4">LED5</text>
<text x="124.2" y="39">LED6</text>
<text x="124.2" y="41.5">LED7</text>
<text x="146.6" y="40.5">U1</text>
<text x="163.2" y="40.5">C1</text>
<text x="206.4" y="40.5">C2</text>
<text x="244.6" y="38.3">JP1</text>
<text x="287.8" y="38.3">JP2</text>
<text x="42.5" y="43.1">QWIIC ENTRADA</text>
<text x="85.7" y="43.1">QWIIC SALIDA</text>
<text x="104.6" y="46.6">A0</text>
<text x="124.2" y="44">LED8</text>
<text x="124.2" y="46.6">LED9</text>
<text x="146.6" y="43.1">PCA9685PW</text>
<text x="163.2" y="43.1">100nF</text>
<text x="206.4" y="43.1">10uF</text>
<text x="244.6" y="45.9">+1</text>
<text x="287.8" y="45.9">+2</text>
<text x="104.6" y="49.1">A1</text>
<text x="104.6" y="51.7">A2</text>
<text x="123" y="49.1">LED10</text>
<text x="123" y="51.7">LED11</text>
<text x="104.6" y="54.2">A3</text>
<text x="104.6" y="56.7">A4</text>
<text x="104.6" y="59.3">A5</text>
<text x="123" y="54.2">LED12</text>
<text x="123" y="56.7">LED13</text>
<text x="123" y="59.3">LED14</text>
<text x="117.7" y="63" transform="rotate(-90 117.7 63)">VSS</text>
<text x="123" y="61.8">LED15</text>
<text x="201.4" y="76.4">D1</text>
<text x="244.6" y="76.4">D2</text>
<text x="33.7" y="78.6">RA1</text>
<text x="33.7" y="81.2">10k</text>
<text x="76.9" y="78.6">RA2</text>
<text x="76.9" y="81.2">10k</text>
<text x="120" y="78.6">J3</text>
<text x="120" y="81.2">24V</text>
<text x="163.2" y="78.6">F1</text>
<text x="163.2" y="81.2">3A</text>
<text x="292.8" y="78.6">C3</text>
<text x="292.8" y="81.2">10uF</text>
<text x="298.6" y="81.2">50V</text>
<text x="201.4" y="84">SS34</text>
<text x="244.6" y="84">SMBJ26A</text>
<text x="69.7" y="110.7">U4</text>
<text x="74.7" y="110.7">78L05G-AB3-R</text>
<text x="33.7" y="116.7">C4</text>
<text x="33.7" y="119.3">10uF</text>
<text x="39.5" y="119.3">50V</text>
<text x="68.8" y="117.7">IN</text>
<text x="74.7" y="117.7">OUT</text>
<text x="120" y="116.7">C5</text>
<text x="120" y="119.3">100nF</text>
<text x="163.2" y="116.7">C6</text>
<text x="163.2" y="119.3">1uF</text>
<text x="167.8" y="119.3">25V</text>
<text x="198.2" y="115.2">+</text>
<text x="210.9" y="115.2">+</text>
<text x="221.5" y="116.6">7 U2A</text>
<text x="223.6" y="115.2">+</text>
<text x="227.8" y="119">NI4</text>
<text x="236.3" y="115.2">+</text>
<text x="248.2" y="119.3">LM324DT LM324DT</text>
<text x="252.3" y="116" transform="rotate(-90 252.3 116)">V+</text>
<text x="257.2" y="116.7">U2EU2D</text>
<text x="260.9" y="119.3">LM324DT</text>
<text x="74.5" y="121.7" transform="rotate(-90 74.5 121.7)">GND</text>
<text x="252.3" y="120.5" transform="rotate(-90 252.3 120.5)">V-</text>
<text x="33.7" y="154.8">C7</text>
<text x="125.3" y="152.2" transform="rotate(-90 125.3 152.2)">VCC</text>
<text x="127.7" y="154.8">U3EU3D</text>
<text x="206.4" y="154.8">C8</text>
<text x="249.6" y="154.8">TP1</text>
<text x="292.8" y="154.8">TP2</text>
<text x="33.7" y="157.4">100nF</text>
<text x="93.3" y="157.4">74HCT125D</text>
<text x="106" y="157.4">74HCT125D</text>
<text x="118.7" y="157.4">74HCT125D</text>
<text x="125.3" y="161.5" transform="rotate(-90 125.3 161.5)">GND</text>
<text x="127.7" y="157.4">74HCT125D</text>
<text x="131.4" y="157.4">74HCT125D</text>
<text x="206.4" y="157.4">100nF</text>
<text x="249.6" y="157.4">24V</text>
<text x="292.8" y="157.4">GND</text>
<text x="33.7" y="192.9">TP3</text>
<text x="33.7" y="195.5">5V</text>
<text x="76.9" y="192.9">RFA1</text>
<text x="76.9" y="195.5">10k</text>
<text x="120" y="192.9">CFA1</text>
<text x="120" y="195.5">1uF</text>
<text x="163.2" y="192.9">RFB1</text>
<text x="163.2" y="195.5">10k</text>
<text x="206.4" y="192.9">CFB1</text>
<text x="206.4" y="195.5">1uF</text>
<text x="249.6" y="192.9">RG1</text>
<text x="249.6" y="195.5">10k</text>
<text x="292.8" y="192.9">RR1</text>
<text x="292.8" y="195.5">20k</text>
<text x="33.7" y="231">CR1</text>
<text x="33.7" y="233.6">100nF</text>
<text x="76.9" y="231">RB1</text>
<text x="76.9" y="233.6">1k</text>
<text x="131.4" y="231">QB1</text>
<text x="131.4" y="233.6">MMBT5401</text>
<text x="163.2" y="233.6">22k</text>
<text x="163.2" y="231">RU1</text>
<text x="206.4" y="231">RS1</text>
<text x="206.4" y="233.6">47</text>
<text x="249.6" y="231">CB1</text>
<text x="249.6" y="233.6">100nF</text>
<text x="287.8" y="228.8">DZ1</text>
<text x="287.8" y="236.4">MMSZ5242B</text>
<text x="300.4" y="236.4">12V</text>
<text x="33.7" y="269.1">RP1</text>
<text x="79.7" y="269.1">Q1</text>
<text x="115" y="266.9">D11</text>
<text x="163.2" y="269.1">RL1</text>
<text x="201.4" y="266.9">DL1</text>
<text x="253.3" y="269.1">J4</text>
<text x="292.8" y="269.1">RFA2</text>
<text x="33.7" y="271.7">10k</text>
<text x="79.7" y="271.7">NCV8406ASTT3G</text>
<text x="115" y="274.5">SS14</text>
<text x="163.2" y="271.7">10k</text>
<text x="201.4" y="274.5">VERDE</text>
<text x="253.3" y="271.7">CIRCUITO</text>
<text x="263.1" y="271.7">1</text>
<text x="292.8" y="271.7">10k</text>
</g>
<g font-size="1.8" fill="#a90000">
<text x="100.3" y="22.6">26</text>
<text x="116.6" y="19.1" transform="rotate(-90 116.6 19.1)">28</text>
<text x="131.4" y="22.6">6</text>
<text x="100.3" y="25.1">27</text>
<text x="100.3" y="27.7">25</text>
<text x="131.4" y="25.1">7</text>
<text x="131.4" y="27.7">8</text>
<text x="100.3" y="30.2">23</text>
<text x="130.8" y="32.8">10</text>
<text x="130.8" y="35.3">11</text>
<text x="131.4" y="30.2">9</text>
<text x="26.6" y="37.8">1</text>
<text x="26.6" y="40.4">2</text>
<text x="69.8" y="37.8">1</text>
<text x="69.8" y="40.4">2</text>
<text x="130.8" y="37.8">12</text>
<text x="130.8" y="40.4">13</text>
<text x="26.6" y="42.9">3</text>
<text x="26.6" y="45.5">4</text>
<text x="69.8" y="42.9">3</text>
<text x="69.8" y="45.5">4</text>
<text x="100.9" y="45.5">1</text>
<text x="130.8" y="42.9">15</text>
<text x="130.8" y="45.5">16</text>
<text x="30.2" y="50.7" transform="rotate(-90 30.2 50.7)">MP</text>
<text x="73.4" y="50.7" transform="rotate(-90 73.4 50.7)">MP</text>
<text x="100.9" y="48">2</text>
<text x="100.9" y="50.5">3</text>
<text x="100.9" y="53.1">4</text>
<text x="130.8" y="48">17</text>
<text x="130.8" y="50.5">18</text>
<text x="130.8" y="53.1">19</text>
<text x="100.3" y="58.2">24</text>
<text x="100.9" y="55.6">5</text>
<text x="130.8" y="55.6">20</text>
<text x="130.8" y="58.2">21</text>
<text x="130.8" y="60.7">22</text>
<text x="116.6" y="67.4" transform="rotate(-90 116.6 67.4)">14</text>
<text x="113" y="78.5">1</text>
<text x="113" y="81">2</text>
<text x="251.2" y="111.8" transform="rotate(-90 251.2 111.8)">4</text>
<text x="66.6" y="116.6">3</text>
<text x="79.3" y="116.6">1</text>
<text x="196.1" y="114">3</text>
<text x="196.1" y="119.1">2</text>
<text x="208.8" y="116.6">1</text>
<text x="208.8" y="114">5</text>
<text x="208.8" y="119.1">6</text>
<text x="220.9" y="114">10</text>
<text x="221.5" y="119.1">9 LM324DT</text>
<text x="233.6" y="114">12</text>
<text x="233.6" y="119.1">13LM324DT</text>
<text x="234.2" y="116.6">8 U2B</text>
<text x="246.3" y="116.6">14U2C</text>
<text x="73.4" y="123.9" transform="rotate(-90 73.4 123.9)">2</text>
<text x="251.2" y="123.9" transform="rotate(-90 251.2 123.9)">11</text>
<text x="124.2" y="146.1" transform="rotate(-90 124.2 146.1)">14</text>
<text x="67.2" y="154.7">2</text>
<text x="78.7" y="154.7">35</text>
<text x="91.4" y="154.7">69U3AGK2</text>
<text x="104.1" y="154.7">812U3B</text>
<text x="116.2" y="154.7">11 U3C</text>
<text x="73.4" y="159.8" transform="rotate(-90 73.4 159.8)">1</text>
<text x="86.1" y="159.8" transform="rotate(-90 86.1 159.8)">4</text>
<text x="98.8" y="160.4" transform="rotate(-90 98.8 160.4)">10</text>
<text x="111.5" y="160.4" transform="rotate(-90 111.5 160.4)">13</text>
<text x="124.2" y="165.8" transform="rotate(-90 124.2 165.8)">7</text>
<text x="112.3" y="230.9">1</text>
<text x="119.1" y="228" transform="rotate(-90 119.1 228)">3</text>
<text x="119.1" y="235.7" transform="rotate(-90 119.1 235.7)">2</text>
<text x="69.1" y="269">1</text>
<text x="75.9" y="266.1" transform="rotate(-90 75.9 266.1)">2</text>
<text x="242.5" y="266.4">1</text>
<text x="242.5" y="269">2</text>
<text x="75.9" y="273.8" transform="rotate(-90 75.9 273.8)">3</text>
<text x="242.5" y="271.5">3</text>
<text x="242.5" y="274.1">4</text>
</g>
<g font-size=".5" fill="#840000">
<text x="29.1" y="47.7">Mounting</text>
<text x="72.3" y="47.7">Mounting</text>
</g>
</svg>
